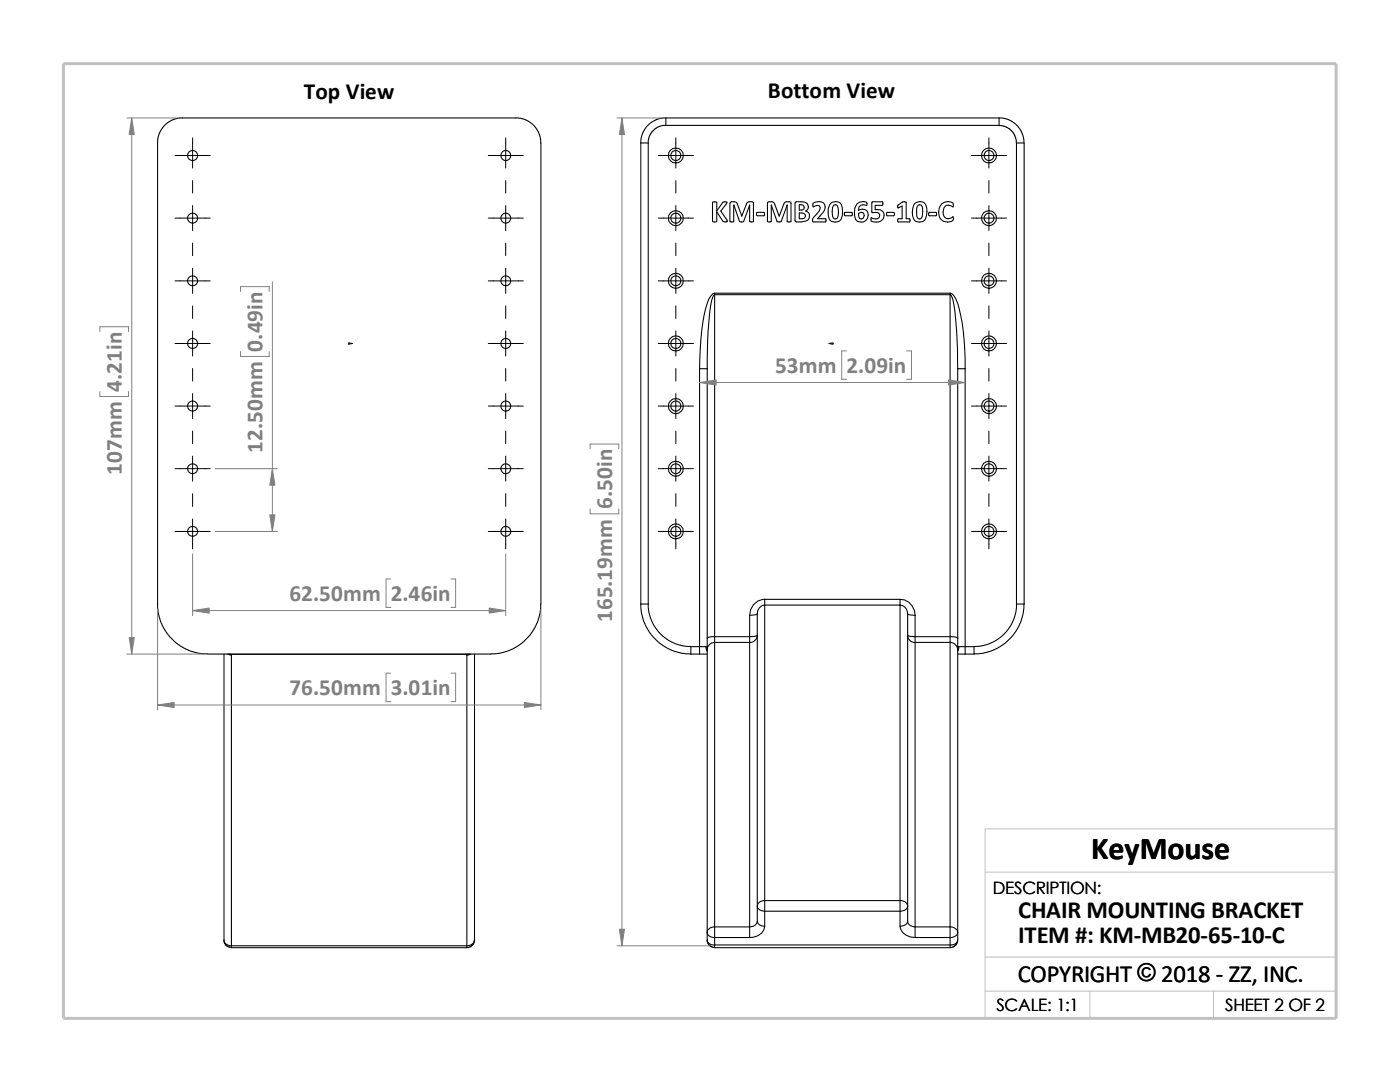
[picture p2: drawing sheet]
<svg xmlns="http://www.w3.org/2000/svg" width="279mm" height="216mm" viewBox="0 0 279 216" stroke-linecap="round" stroke-linejoin="round" font-family="sans-serif">
<path d="M196.6 174h70.1M196.6 191h70.1M196.6 197.8h70.1M217.5 197.8v5.4M242.2 197.8v5.4M26.8 203.2h239.9v-37.8h-70.1v37.8" fill="none" stroke="#c0c0c0" stroke-width=".2"/>
<path d="M12.7 12.7h254v190.5h-254z" fill="none" stroke="#c0c0c0" stroke-width=".59"/>
<g fill="none" stroke="#000" stroke-width=".21">
<path d="M31.5 28.5l.2-1.6 .9-1.7 1.5-1.1 1.7-.6h67.7l1.8 .6 1.4 1.1 1 1.7 .2 1.6v92M31.5 28.5v92.9l.4 2.3 .7 1.5 .9 1.5 1.4 1.4 1.8 1.2 1.6 .7 1.5 .4 1.6 .1M127.9 28.5v92M127.9 28.5h1.5M129.4 28.5v92M132.9 23.5l-.9 .1-1.1 .3-1.1 .7-.7 .6-1 1.7-.2 1.6M132.9 23.5h66.5M132.9 25h-.6l-.9 .3-1.1 .8-.8 1.3-.1 1.1M132.9 23.5v1.5M199.4 23.5v1.5h-66.5M199.4 23.5l.9 .1 1 .3 .8 .4 .9 .8 1 1.5 .3 1v.9M199.4 25.1l1.3 .2 1.1 .7 .7 1 .4 1.5"/>
<path d="M202.9 28.5v92M202.9 28.5h1.5v92M142.2 40.3h.4l.4 .1v1.7l1.3-1.8h.8l-1.3 1.8 1.3 1.8v.3h-.7l-1.4-2v2l-.1 .1-.7-.1zM142.6 58.5v.3M142.6 58.8v68.2M142.6 58.8h47M142.6 58.5h47M142.6 58.5a2.66 2.66 0 0 0-1.5 2 46.6 46.6 0 0 0-1.5 13.1M142.6 58.8a2.79 2.79 0 0 0-.7 2 81.9 81.9 0 0 0-.8 12.8M148 43.1h.1M149.6 40.9v3.3l.6 .1 .2-.1v-3.7l-.3-.2h-.6a.49 .49 0 0 0-.5 .4l-1 2.4M149.6 40.9l-1.2 3.3-.1 .1-.7-.1-1.2-3.3v3.3l-.6 .1-.1-.1v-3.6l.1-.3h.7l.5 .1 1 2.7"/>
<path d="M149.6 40.9h.1M151 42.5l1.4-.1 .2 .5-.2 .2h-1.3zM153.9 40.9v3.3a.51 .51 0 0 1-.7 0v-3.9h.8l.4 .1 1.1 2.7 1-2.5 .3-.3h.7l.4 .2-.1 3.7h-.7v-3.3M153.9 40.9l1.2 3.3 .1 .1 .7-.1 1.2-3.3M153.9 40.9h.1M157.1 40.9h.1M158.7 40.3h.2a2.31 2.31 0 0 1 2.3 .5 .91 .91 0 0 1-.4 1.3 1.02 1.02 0 0 1 .8 .9 1.02 1.02 0 0 1-.6 1.1l-1 .2-1.3-.1zM159.5 42.5a.89 .89 0 0 1 1.2 .4 .56 .56 0 0 1-.6 .7h-.6zM159.5 40.9h.8l.1 .2a.51 .51 0 0 1 0 .6 .51 .51 0 0 1-.5 .2h-.4zM162.3 40.5a1.4 1.4 0 0 1 2.4 .8 3.8 3.8 0 0 1-1.5 2.3h1.6v.6v.1l-2.6-.1v-.6l1.3-1.6 .2-.6a.49 .49 0 0 0-.5-.4l-.9 .3-.1-.6zM165.8 40.6a1.34 1.34 0 0 1 1.5-.3 1.34 1.34 0 0 1 .8 1.2 2.73 2.73 0 0 1-.7 2.7 1.38 1.38 0 0 1-2.1-1.2 2.85 2.85 0 0 1 .5-2.4zM166.3 41a.51 .51 0 0 1 .8 0 2.74 2.74 0 0 1-.2 2.6l-.6-.1a3.2 3.2 0 0 1 0-2.5z"/>
<path d="M168.6 42.4h1.4l.1 .5-.1 .2h-1.3l-.2-.4zM171 40.7a1.76 1.76 0 0 1 2-.3l-.1 .6a1.2 1.2 0 0 0-1.5 .3l-.1 .7a1.22 1.22 0 0 1 1.6 0 1.22 1.22 0 0 1 .2 1.6 1.36 1.36 0 0 1-1.4 .7 1.36 1.36 0 0 1-1.1-1.2v-1.6zM171.3 42.6a.64 .64 0 0 1 .7-.2 .64 .64 0 0 1 .5 .6l-.2 .4a.5 .5 0 0 1-.5 .3 .5 .5 0 0 1-.4-.4zM174 40.3h2.1v.7h-1.4v.8h.2a1.25 1.25 0 0 1 1.6 1 1.25 1.25 0 0 1-1.1 1.5l-1.2-.1a.5 .5 0 0 1-.3-.8 .93 .93 0 0 0 1.1 .3 .93 .93 0 0 0 .6-.9l-.3-.3-1.3-.1zM177 42.5l1.4-.1a.42 .42 0 0 1 0 .7h-1.3zM179.2 40.9l.9-.6h.7v3.3h.8l-.1 .7-2.3-.1v-.6h.8v-2.5l-.8 .4zM182.6 40.6a1.37 1.37 0 0 1 1.5-.3 1.37 1.37 0 0 1 .9 1.2 2.89 2.89 0 0 1-.8 2.7 1.38 1.38 0 0 1-2.1-1.2 3.3 3.3 0 0 1 .5-2.4zM183.2 41a.51 .51 0 0 1 .7 0 2.92 2.92 0 0 1-.2 2.6l-.6-.1a3.5 3.5 0 0 1 .1-2.5zM185.4 42.4h1.4l.1 .5-.1 .2h-1.3l-.2-.2zM187.9 40.7a1.62 1.62 0 0 1 2.3 0v.5l-.3-.1a1.01 1.01 0 0 0-1.5 .4 1.42 1.42 0 0 0 .8 2.1l1-.3 .1 .3-.1 .4a1.77 1.77 0 0 1-2 .1 1.77 1.77 0 0 1-.9-1.8l.2-.9zM189.6 58.8a2.79 2.79 0 0 1 .8 2 88.4 88.4 0 0 1 .7 12.8M189.6 58.5a2.56 2.56 0 0 1 1.5 2 44.8 44.8 0 0 1 1.5 13.1"/>
<path d="M189.6 58.5v.3M189.6 58.8v68.2M139.6 73.6v55.4M139.6 73.6h1.5M141.1 73.6v53.7M191.1 73.6h1.5M191.1 73.6v53.7M192.6 73.6v55.4M152.6 119.6v1.1M152.6 119.6a3.1 3.1 0 0 0-3 3.2M152.6 119.6h27M179.6 119.6a3 3 0 0 1 3 3.2"/>
<path d="M179.6 119.6v1.1M44.7 130.5v57.1M45.4 130.5l.8 .2M45.6 130.5l.4 .1M46 130.6l.2 .1M46 130.6h47.4M46.2 130.7v58M93.2 130.7v58M93.4 130.6l-.2 .1M93.7 130.5l-.3 .1M93.9 130.5l-.7 .2M94.7 130.5v57.1"/>
<path d="M107.9 120.5l-.1 1.6-.4 1.6-.6 1.5-1 1.5-1.7 1.7-1.4 .9-1.6 .7-1.6 .4-1.5 .1h-56.6M127.9 120.5l.1 1.8 .6 2 .9 1.8 1.1 1.2 1.7 1.5 1.7 1 2 .5 1.9 .2M127.9 120.5h1.5M129.4 120.5l.1 1.5 .4 1.5 .7 1.5 1.2 1.5 1.6 1.3 1.5 .7 1.5 .4 1.5 .1M137.9 130.5h1.7M139.6 129h1.3M139.6 130.5h1.5M139.6 129h-1.7v1.5M139.6 129v1.5M140.9 129l.1 .1 .1 .7M140.9 129l.2 .9M141.1 129.7v56.4"/>
<path d="M141.1 127.3v2.4M142.6 128.2v56.8M142.6 127v1.2M142.6 128.2h7M142.6 127h7M142.6 128.2a1.52 1.52 0 0 0-1.5 1.5M142.6 127l-1 .1-.5 .2M149.6 122.8v4.2M149.6 128.2v56.8M149.6 127v1.2M149.6 127h.9l.6-.3a1.52 1.52 0 0 1-1.5 1.5M151.1 122.5v58.3"/>
<path d="M151.1 122.5l-.6 .2-.9 .1M152.6 120.7v59M152.6 120.7l-.2 .1a1.58 1.58 0 0 0-1.3 1.7M152.6 120.7h27M179.6 120.7v59M179.6 120.7a1.64 1.64 0 0 1 1.5 1.8M181.1 122.5v58.3M181.1 122.5l.3 .1 1.2 .2M182.6 128.2h7M182.6 122.8v4.2M182.6 127h7M182.6 127h-.8l-.7-.3a1.45 1.45 0 0 0 1.5 1.5"/>
<path d="M182.6 128.2v56.8M182.6 127v1.2M189.6 128.2v56.8M189.6 128.2a1.6 1.6 0 0 1 1.5 1.5M189.6 127v1.2M189.6 127l.9 .1 .6 .2M191.1 130.5h1.5M191.1 129.7v56.4M191.1 127.3v2.4M191.3 129h1.3M191.3 129l-.1 .1-.1 .7M191.3 129l-.2 .9"/>
<path d="M192.6 129h1.8M192.6 129v1.5M194.4 129v1.5h-1.8M202.9 120.5l-.1 1.5-.4 1.5-.8 1.5-1.2 1.5-1.6 1.3-1.4 .7-1.6 .4-1.4 .1M202.9 120.5h1.5M204.4 120.5l-.2 1.8-.6 2-1.3 2.4-1.4 1.4-1.8 1.2-1.6 .7-1.5 .4-1.6 .1M152.6 179.7v2.1M152.6 179.7h27M152.6 179.7a1.27 1.27 0 0 0-1.5 1.1M179.6 179.7v2.1M179.6 179.7a1.35 1.35 0 0 1 1.5 1.1M44.7 187.6l.1 .7 .4 .4 1 .4"/>
<path d="M44.7 187.6a1.33 1.33 0 0 0 1.5 1.1M46.2 188.7v.4h47M46.2 188.7h47M93.2 188.7v.4M94.7 187.6l-.4 1-.5 .4-.6 .1M94.7 187.6a1.42 1.42 0 0 1-1.5 1.1M141.1 186.1a1.32 1.32 0 0 0 1.5 1M141.1 187.6a1.23 1.23 0 0 0 1.5 1M141.1 186.1v1.5M141.1 187.6l.2 .7 .3 .4 1 .4M142.6 185v2.1M142.6 188.6v.5h47"/>
<path d="M142.6 187.1h7M142.6 188.6h47M142.6 187.1v1.5M142.6 185h7M142.6 185a1.33 1.33 0 0 0-1.5 1.1M149.6 185v2.1M151.1 180.8a1.3 1.3 0 0 0 1.5 1M151.1 183.8a1.3 1.3 0 0 0 1.5 1M151.1 183.8a1.34 1.34 0 0 1-1.5 1.2M151.1 180.8v3M152.6 184.8a2.61 2.61 0 0 1-3 2.3M152.6 181.8h27"/>
<path d="M152.6 181.8v3M179.6 184.8a2.61 2.61 0 0 0 3 2.3M179.6 181.8v3M181.1 180.8a1.38 1.38 0 0 1-1.5 1M181.1 183.8a1.38 1.38 0 0 1-1.5 1M181.1 183.8a1.28 1.28 0 0 0 1.5 1.2M181.1 180.8v3M182.6 187.1h7M182.6 185h7M182.6 185v2.1M189.6 185v2.1M189.6 185a1.42 1.42 0 0 1 1.5 1.1"/>
<path d="M189.6 188.6v.5M189.6 187.1v1.5M191.1 187.6l-.3 1-.6 .4-.6 .1M191.1 186.1v1.5M191.1 186.1a1.41 1.41 0 0 1-1.5 1M191.1 187.6a1.31 1.31 0 0 1-1.5 1"/>
<circle cx="38.4" cy="31" r="1.01"/>
<circle cx="100.9" cy="31" r="1"/>
<circle cx="134.9" cy="31" r="1.5"/>
<circle cx="134.9" cy="31" r="1.01"/>
<circle cx="197.4" cy="31" r="1"/>
<circle cx="197.4" cy="31" r="1.49"/>
<circle cx="38.4" cy="56" r="1"/>
<circle cx="38.4" cy="43.5" r="1"/>
<circle cx="100.9" cy="56" r=".99"/>
<circle cx="100.9" cy="43.5" r=".99"/>
<circle cx="134.9" cy="56" r="1"/>
<circle cx="134.9" cy="43.5" r="1.51"/>
<circle cx="134.9" cy="56" r="1.51"/>
<circle cx="134.9" cy="43.5" r="1"/>
<circle cx="197.4" cy="56" r=".99"/>
<circle cx="197.4" cy="43.5" r=".99"/>
<circle cx="197.4" cy="43.5" r="1.5"/>
<circle cx="197.4" cy="56" r="1.5"/>
<circle cx="38.4" cy="68.5" r="1"/>
<circle cx="100.9" cy="68.5" r=".99"/>
<circle cx="134.9" cy="68.5" r="1.5"/>
<circle cx="134.9" cy="68.5" r="1"/>
<circle cx="197.4" cy="68.5" r="1.49"/>
<circle cx="197.4" cy="68.5" r=".99"/>
<circle cx="38.4" cy="81" r="1.01"/>
<circle cx="38.4" cy="93.5" r="1"/>
<circle cx="100.9" cy="81" r="1"/>
<circle cx="100.9" cy="93.5" r=".99"/>
<circle cx="134.9" cy="81" r="1.01"/>
<circle cx="134.9" cy="93.5" r="1.51"/>
<circle cx="134.9" cy="81" r="1.51"/>
<circle cx="134.9" cy="93.5" r="1"/>
<circle cx="197.4" cy="81" r="1"/>
<circle cx="197.4" cy="93.5" r=".99"/>
<circle cx="197.4" cy="93.5" r="1.5"/>
<circle cx="197.4" cy="81.1" r="1.5"/>
<circle cx="38.4" cy="106" r="1"/>
<circle cx="100.9" cy="106" r=".99"/>
<circle cx="134.9" cy="106" r="1.5"/>
<circle cx="134.9" cy="106" r="1"/>
<circle cx="197.4" cy="106" r="1.49"/>
<circle cx="197.4" cy="106" r=".99"/>
</g>
<g fill="#00f" stroke="#00f" stroke-width=".2">
<path d="M70 68.5h.4l-.4 .1z"/>
<path d="M165.4 68.5h.4v.1z"/>
</g>
<path d="M69.6 68.5h.8M69.6 68.4l.2 .3M69.7 68.5h.1M69.7 68.4v.3M69.8 68.4l-.3 .3M165.4 68.5h.9M166 68.4l.3 .3M166.1 68.5h.1M166.1 68.4v.3M166.2 68.4l-.3 .3" fill="none" stroke="#00f" stroke-width=".2"/>
<g fill="none" stroke="#000" stroke-width=".2">
<path d="M34.9 31h7.1M38.4 27.5v6M38.4 36v2.5M97.5 31h6.9M100.9 27.5v6M100.9 36v2.5M131.4 31h7M134.9 27.5v6M134.9 36v2.5M193.9 31h7M197.4 27.5v6M197.4 36v2.5"/>
<path d="M34.9 56h7.1M34.9 43.5h7.1M38.4 41v5M38.4 48.5v2.5M38.4 53.5v5M97.5 56h6.9M97.5 43.5h6.9M100.9 41v5M100.9 48.5v2.5M100.9 53.5v5M131.4 56h7M131.4 43.5h7"/>
<path d="M134.9 41v5M134.9 48.5v2.5M134.9 53.5v5M193.9 56h7M193.9 43.5h7M197.4 41v5M197.4 48.5v2.5M197.4 53.5v5M34.9 68.5h7.1M38.4 61v2.5M38.4 66v5M38.4 73.5v2.5"/>
<path d="M38.4 78.5v5M97.5 68.5h6.9M100.9 61v2.5M100.9 66v5M100.9 73.5v2.5M100.9 78.5v5M131.4 68.5h7M134.9 61v2.5M134.9 66v5M134.9 73.5v2.5M134.9 78.5v5M193.9 68.5h7"/>
<path d="M197.4 61v2.5M197.4 66v5M197.4 73.5v2.5M197.4 78.5v5M34.9 93.5h7.1M34.9 81h7.1M38.4 86v2.5M38.4 91v5M38.4 98.5v2.5M97.5 93.5h6.9M97.5 81h6.9M100.9 86v2.5"/>
<path d="M100.9 91v5M100.9 98.5v2.5M131.4 93.5h7M131.4 81h7M134.9 86v2.5M134.9 91v5M134.9 98.5v2.5M193.9 93.5h7M193.9 81h7M197.4 86v2.5M197.4 91v5M197.4 98.5v2.5"/>
<path d="M34.9 106h7.1M38.4 103.5v6M97.5 106h6.9M100.9 103.5v6M131.4 106h7M134.9 103.5v6M193.9 106h7M197.4 103.5v6"/>
</g>
<g fill="none" stroke="#808080" stroke-width=".2">
<path d="M25.3 23.5h10.1M26.3 23.5v107M123.1 23.5h8.8M124.1 23.5v165.2M48 58.2v-1h5.7v1M54.4 56.2v49.8M19.9 66.2v-1h5.8v1M19.9 78.1v1h5.8v-1M48 70.1v1h5.7v-1M139.6 76.3h53M169 70h-1v5.7h1M180.9 70h1v5.7h-1"/>
<path d="M42.9 93.5h12.5M117.8 89.5v-.9h5.7v.9M38.4 110.5v12.4M42.9 106h12.5M78 115.5h-1v5.7h1M90 115.5h.9v5.7h-.9M100.9 110.5v12.4M117.8 101.6v.9h5.7v-.9M25.3 130.5h15.1M31.5 121.5v20.1M38.4 121.8h62.5M78 134.3h-1v5.7h1"/>
<path d="M90 134.3h.9v5.7h-.9M107.9 121.5v20.1M31.5 140.7h76.4M123.1 188.7h18.5"/>
</g>
<g fill="#808080" stroke="#808080" stroke-width=".2">
<path d="M26.3 23.5l.5 3.3h-1z"/>
<path d="M25.8 127.2h1l-.5 3.3z"/>
<path d="M31.5 140.7l3.3-.5v1z"/>
<path d="M104.6 140.2l3.3 .5-3.3 .5z"/>
<path d="M38.4 121.8l3.3-.5v1z"/>
<path d="M97.6 121.3l3.3 .5-3.3 .5z"/>
<path d="M54.4 93.5l.5 3.3h-1.1z"/>
<path d="M53.8 102.7h1.1l-.5 3.3z"/>
<path d="M139.6 76.3l3.3-.5v1z"/>
<path d="M189.3 75.8l3.3 .5-3.3 .5z"/>
<path d="M123.6 185.4h1l-.5 3.3z"/>
<path d="M124.1 23.5l.5 3.3h-1z"/>
</g>
<text font-size="6.4" x="217.8" y="171.4">KeyMouse</text>
<g font-size="4.9">
<text x="203.2" y="183.2">CHAIR MOUNTING BRACKET</text>
<text x="203.2" y="188.1">ITEM #: KM-MB20-65-10-C</text>
<text x="203.1" y="195.9">COPYRIGHT © 2018 - ZZ, INC.</text>
</g>
<g font-size="4.6">
<text x="60.6" y="19.7">Top View</text>
<text x="153.2" y="19.6">Bottom View</text>
</g>
<g font-size="4.6" fill="#808080">
<text x="52.4" y="70.1" transform="rotate(-90 52.4 70.1)">0.49in</text>
<text x="154.7" y="74.5">53mm</text>
<text x="169" y="74.5">2.09in</text>
<text x="24.3" y="78.1" transform="rotate(-90 24.3 78.1)">4.21in</text>
<text x="24.3" y="94.8" transform="rotate(-90 24.3 94.8)">107mm</text>
<text x="52.4" y="90.4" transform="rotate(-90 52.4 90.4)">12.50mm</text>
<text x="122.2" y="101.6" transform="rotate(-90 122.2 101.6)">6.50in</text>
<text x="57.7" y="120">62.50mm</text>
<text x="78" y="120">2.46in</text>
<text x="122.2" y="124.2" transform="rotate(-90 122.2 124.2)">165.19mm</text>
<text x="57.7" y="138.8">76.50mm</text>
<text x="78" y="138.8">3.01in</text>
</g>
<g font-size="3.4">
<text x="198.2" y="178.5">DESCRIPTION:</text>
<text x="198.8" y="201.7">SCALE: 1:1</text>
<text x="244.5" y="201.7">SHEET 2 OF 2</text>
</g>
</svg>
